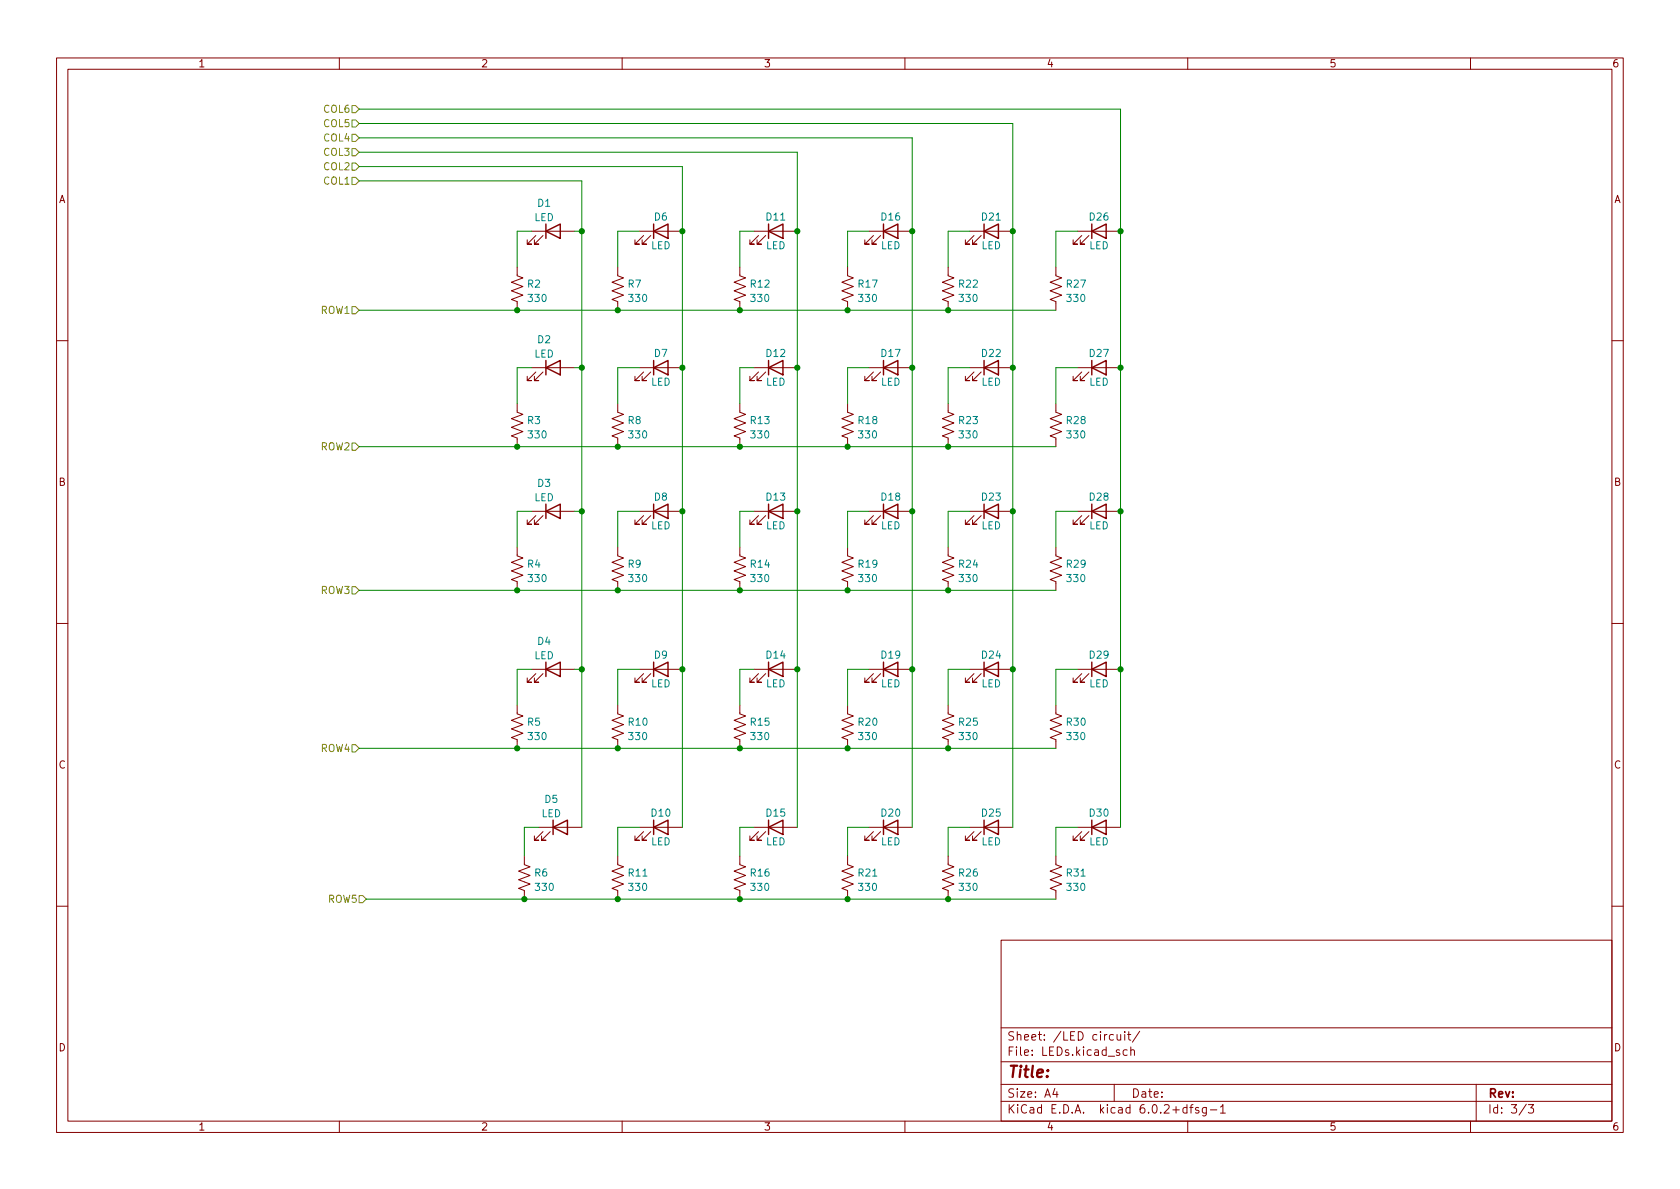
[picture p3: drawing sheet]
<svg xmlns="http://www.w3.org/2000/svg" width="297mm" height="210mm" viewBox="0 0 297 210" stroke-linecap="round" stroke-linejoin="round" font-family="sans-serif">
<g fill="none" stroke="#840000" stroke-width=".18">
<path d="M10 10.2h277v190.1h-277zM12 12.2h273v186.1h-273zM60 10.2v2M110 10.2v2M160 10.2v2M210 10.2v2M260 10.2v2M91.4 47.2v1.6l1.1 .3-2.1 .8 2.1 .8-2.1 .7 2.1 .8-2.1 .8 1 .3v1.6M94 40.9h7.6M94.7 41.7l-1.5 1.5h.8h-.8v-.8M96 41.7l-1.5 1.5h.7h-.7v-.8M109.2 47.2v1.6l1 .3-2 .8 2 .8-2 .7 2 .8-2 .8 1 .3v1.6"/>
<path d="M113 40.9h7.6M113.8 41.7l-1.5 1.5h.7h-.7v-.8M115.1 41.7l-1.6 1.5h.8h-.8v-.8M130.8 47.2v1.6l1 .3-2 .8 2 .8-2 .7 2 .8-2 .8 1 .3v1.6M133.3 40.9h7.7M134.1 41.7l-1.5 1.5h.7h-.7v-.8M135.4 41.7l-1.5 1.5h.7h-.7v-.8M149.9 47.2v1.6l1 .3-2.1 .8 2.1 .8-2.1 .7 2.1 .8-2.1 .8 1.1 .3v1.6M153.7 40.9h7.6M154.4 41.7l-1.5 1.5h.8h-.8v-.8M155.7 41.7l-1.5 1.5h.7h-.7v-.8M167.6 47.2v1.6l1.1 .3-2.1 .8 2.1 .8-2.1 .7 2.1 .8-2.1 .8 1 .3v1.6"/>
<path d="M171.4 40.9h7.7M172.2 41.7l-1.5 1.5h.7h-.7v-.8M173.5 41.7l-1.5 1.5h.7h-.7v-.8M186.7 47.2v1.6l1 .3-2 .8 2 .8-2 .7 2 .8-2 .8 1 .3v1.6M190.5 40.9h7.6M191.3 41.7l-1.6 1.5h.8h-.8v-.8M192.5 41.7l-1.5 1.5h.8h-.8v-.8M10 60.2h2M91.4 71.4v1.5l1.1 .4-2.1 .7 2.1 .8-2.1 .8 2.1 .7-2.1 .8 1 .4v1.5M94 65h7.6M94.7 65.8l-1.5 1.5h.8h-.8v-.8M96 65.8l-1.5 1.5h.7h-.7v-.8"/>
<path d="M109.2 71.4v1.5l1 .4-2 .7 2 .8-2 .8 2 .7-2 .8 1 .4v1.5M113 65h7.6M113.8 65.8l-1.5 1.5h.7h-.7v-.8M115.1 65.8l-1.6 1.5h.8h-.8v-.8M130.8 71.4v1.5l1 .4-2 .7 2 .8-2 .8 2 .7-2 .8 1 .4v1.5M133.3 65h7.7M134.1 65.8l-1.5 1.5h.7h-.7v-.8M135.4 65.8l-1.5 1.5h.7h-.7v-.8M149.9 71.4v1.5l1 .4-2.1 .7 2.1 .8-2.1 .8 2.1 .7-2.1 .8 1.1 .4v1.5M153.7 65h7.6M154.4 65.8l-1.5 1.5h.8h-.8v-.8M155.7 65.8l-1.5 1.5h.7h-.7v-.8"/>
<path d="M167.6 71.4v1.5l1.1 .4-2.1 .7 2.1 .8-2.1 .8 2.1 .7-2.1 .8 1 .4v1.5M171.4 65h7.7M172.2 65.8l-1.5 1.5h.7h-.7v-.8M173.5 65.8l-1.5 1.5h.7h-.7v-.8M186.7 71.4v1.5l1 .4-2 .7 2 .8-2 .8 2 .7-2 .8 1 .4v1.5M190.5 65h7.6M191.3 65.8l-1.6 1.5h.8h-.8v-.8M192.5 65.8l-1.5 1.5h.8h-.8v-.8M285 60.2h2M91.4 96.8v1.5l1.1 .4-2.1 .7 2.1 .8-2.1 .8 2.1 .7-2.1 .8 1 .4v1.5M94 90.4h7.6M94.7 91.2l-1.5 1.5h.8h-.8v-.8"/>
<path d="M96 91.2l-1.5 1.5h.7h-.7v-.8M109.2 96.8v1.5l1 .4-2 .7 2 .8-2 .8 2 .7-2 .8 1 .4v1.5M113 90.4h7.6M113.8 91.2l-1.5 1.5h.7h-.7v-.8M115.1 91.2l-1.6 1.5h.8h-.8v-.8M130.8 96.8v1.5l1 .4-2 .7 2 .8-2 .8 2 .7-2 .8 1 .4v1.5M133.3 90.4h7.7M134.1 91.2l-1.5 1.5h.7h-.7v-.8M135.4 91.2l-1.5 1.5h.7h-.7v-.8M149.9 96.8v1.5l1 .4-2.1 .7 2.1 .8-2.1 .8 2.1 .7-2.1 .8 1.1 .4v1.5M153.7 90.4h7.6M154.4 91.2l-1.5 1.5h.8h-.8v-.8"/>
<path d="M155.7 91.2l-1.5 1.5h.7h-.7v-.8M167.6 96.8v1.5l1.1 .4-2.1 .7 2.1 .8-2.1 .8 2.1 .7-2.1 .8 1 .4v1.5M171.4 90.4h7.7M172.2 91.2l-1.5 1.5h.7h-.7v-.8M173.5 91.2l-1.5 1.5h.7h-.7v-.8M186.7 96.8v1.5l1 .4-2 .7 2 .8-2 .8 2 .7-2 .8 1 .4v1.5M190.5 90.4h7.6M191.3 91.2l-1.6 1.5h.8h-.8v-.8M192.5 91.2l-1.5 1.5h.8h-.8v-.8M10 110.2h2M94 118.4h7.6M94.7 119.1l-1.5 1.5h.8h-.8v-.7"/>
<path d="M96 119.1l-1.5 1.5h.7h-.7v-.7M113 118.4h7.6M113.8 119.1l-1.5 1.5h.7h-.7v-.7M115.1 119.1l-1.6 1.5h.8h-.8v-.7M133.3 118.4h7.7M134.1 119.1l-1.5 1.5h.7h-.7v-.7M135.4 119.1l-1.5 1.5h.7h-.7v-.7M153.7 118.4h7.6M154.4 119.1l-1.5 1.5h.8h-.8v-.7M155.7 119.1l-1.5 1.5h.7h-.7v-.7M171.4 118.4h7.7M172.2 119.1l-1.5 1.5h.7h-.7v-.7"/>
<path d="M173.5 119.1l-1.5 1.5h.7h-.7v-.7M190.5 118.4h7.6M191.3 119.1l-1.6 1.5h.8h-.8v-.7M192.5 119.1l-1.5 1.5h.8h-.8v-.7M285 110.2h2M91.4 124.7v1.5l1.1 .4-2.1 .8 2.1 .7-2.1 .8 2.1 .8-2.1 .7 1 .4v1.5M109.2 124.7v1.5l1 .4-2 .8 2 .7-2 .8 2 .8-2 .7 1 .4v1.5M130.8 124.7v1.5l1 .4-2 .8 2 .7-2 .8 2 .8-2 .7 1 .4v1.5M149.9 124.7v1.5l1 .4-2.1 .8 2.1 .7-2.1 .8 2.1 .8-2.1 .7 1.1 .4v1.5M167.6 124.7v1.5l1.1 .4-2.1 .8 2.1 .7-2.1 .8 2.1 .8-2.1 .7 1 .4v1.5M186.7 124.7v1.5l1 .4-2 .8 2 .7-2 .8 2 .8-2 .7 1 .4v1.5M92.7 151.4v1.5l1 .4-2 .7 2 .8-2 .8 2 .7-2 .8 1 .4v1.5"/>
<path d="M95.2 146.3h7.7M96 147.1l-1.5 1.5h.7h-.7v-.8M97.3 147.1l-1.5 1.5h.7h-.7v-.8M109.2 151.4v1.5l1 .4-2 .7 2 .8-2 .8 2 .7-2 .8 1 .4v1.5M113 146.3h7.6M113.8 147.1l-1.5 1.5h.7h-.7v-.8M115.1 147.1l-1.6 1.5h.8h-.8v-.8M130.8 151.4v1.5l1 .4-2 .7 2 .8-2 .8 2 .7-2 .8 1 .4v1.5M133.3 146.3h7.7M134.1 147.1l-1.5 1.5h.7h-.7v-.8M135.4 147.1l-1.5 1.5h.7h-.7v-.8M149.9 151.4v1.5l1 .4-2.1 .7 2.1 .8-2.1 .8 2.1 .7-2.1 .8 1.1 .4v1.5"/>
<path d="M153.7 146.3h7.6M154.4 147.1l-1.5 1.5h.8h-.8v-.8M155.7 147.1l-1.5 1.5h.7h-.7v-.8M167.6 151.4v1.5l1.1 .4-2.1 .7 2.1 .8-2.1 .8 2.1 .7-2.1 .8 1 .4v1.5M171.4 146.3h7.7M172.2 147.1l-1.5 1.5h.7h-.7v-.8M173.5 147.1l-1.5 1.5h.7h-.7v-.8M186.7 151.4v1.5l1 .4-2 .7 2 .8-2 .8 2 .7-2 .8 1 .4v1.5M190.5 146.3h7.6M191.3 147.1l-1.6 1.5h.8h-.8v-.8M192.5 147.1l-1.5 1.5h.8h-.8v-.8M10 160.2h2"/>
<path d="M177 166.3h108v32h-108zM285 160.2h2M60 198.3v2M110 198.3v2M160 198.3v2M177 194.8h108M177 191.8h108M177 187.8h108M177 181.8h108M186.5 192.5l-.4 1h1M186.9 193v1M196.9 183l-.5-.1-.3 .3v.4l.2 .3h.6"/>
<path d="M197 191.8v3M197.5 182.9l.1 1h.3l.2-.1M198.1 182.9v1M198.9 182.4v.2M198.9 182.9v1M199.3 185.7l-.4-.1-.3 .3v.4l.1 .3h.6M199.4 182.9h.5M199.6 182.4v1.3l.3 .2M199.9 185.8l.2-.2 .4 .1 .1 .9M199.9 185.1v1.5M201.5 182.4l-1.3 1.9M209.9 195.9l-.5-.1-.3 .3v.4l.2 .3h.6"/>
<path d="M209.9 195.3v1.5M210 198.3v2M210.4 195.8h.5M210.9 195.3l-.3 .2v1.3M211.9 195.9l-.3-.1-.2 .2v.3l.5 .1v.4h-.5M213.3 195.8v1.2l-.3 .3h-.4M213.3 195.9l-.4-.1-.3 .3v.4l.1 .3h.6M214 196.3h1.1M215.8 195.8l.4-.5v1.5M215.8 196.8h.8M260 198.3v2M261 191.8v6.5"/>
<path d="M269.9 195.3l-1.3 1.9M270.2 195.3h1l-.6 .6 .5 .1v.7l-.2 .1h-.5l-.2-.1"/>
</g>
<g fill="none" stroke="#840000" stroke-width=".25">
<path d="M96.5 39.6v2.6M115.6 39.6v2.6M135.9 39.6v2.6M156.2 39.6v2.6M174 39.6v2.6M193 39.6v2.6M96.5 40.9l2.6-1.3v2.6zM115.6 40.9l2.5-1.3v2.6zM135.9 40.9l2.5-1.3v2.6zM156.2 40.9l2.5-1.3v2.6zM174 40.9l2.5-1.3v2.6zM193 40.9l2.6-1.3v2.6z"/>
<path d="M96.5 65l2.6-1.3v2.6zM96.5 63.7v2.6M115.6 65l2.5-1.3v2.6zM115.6 63.7v2.6M135.9 65l2.5-1.3v2.6zM135.9 63.7v2.6M156.2 65l2.5-1.3v2.6zM156.2 63.7v2.6M174 65l2.5-1.3v2.6zM174 63.7v2.6M193 65l2.6-1.3v2.6zM193 63.7v2.6"/>
<path d="M96.5 90.4l2.6-1.3v2.6zM96.5 89.1v2.6M115.6 90.4l2.5-1.3v2.6zM115.6 89.1v2.6M135.9 90.4l2.5-1.3v2.6zM135.9 89.1v2.6M156.2 90.4l2.5-1.3v2.6zM156.2 89.1v2.6M174 90.4l2.5-1.3v2.6zM174 89.1v2.6M193 90.4l2.6-1.3v2.6zM193 89.1v2.6"/>
<path d="M96.5 118.4l2.6-1.3v2.5zM96.5 117.1v2.5M115.6 118.4l2.5-1.3v2.5zM115.6 117.1v2.5M135.9 118.4l2.5-1.3v2.5zM135.9 117.1v2.5M156.2 118.4l2.5-1.3v2.5zM156.2 117.1v2.5M174 118.4l2.5-1.3v2.5zM174 117.1v2.5M193 118.4l2.6-1.3v2.5zM193 117.1v2.5"/>
<path d="M97.8 146.3l2.5-1.3v2.6zM97.8 145v2.6M115.6 146.3l2.5-1.3v2.6zM115.6 145v2.6M135.9 146.3l2.5-1.3v2.6zM135.9 145v2.6M156.2 146.3l2.5-1.3v2.6zM156.2 145v2.6M174 146.3l2.5-1.3v2.6zM174 145v2.6M193 146.3l2.6-1.3v2.6zM193 145v2.6"/>
</g>
<path d="M62.2 18.7h.7l.6 .6-.6 .6h-.7zM62.2 28.8h.7l.6 .7-.6 .6h-.7zM62.2 23.7h.7l.6 .7-.6 .6h-.7zM62.2 26.3h.7l.6 .6-.6 .7h-.7zM62.2 21.2h.7l.6 .6-.6 .7h-.7zM62.2 31.4h.7l.6 .6-.6 .6h-.7zM62.2 54.2h.7l.6 .7-.6 .6h-.7zM62.2 78.4h.7l.6 .6-.6 .6h-.7zM62.2 103.8h.7l.6 .6-.6 .6h-.7zM62.2 131.7h.7l.6 .6-.6 .7h-.7zM63.5 158.4h.6l.7 .6-.7 .6h-.6z" fill="none" stroke="#848400" stroke-width=".18"/>
<g fill="none" stroke="#008400" stroke-width=".18">
<path d="M63.5 19.3h134.6v127M63.5 32h39.4v114.3M63.5 24.4h97.8v121.9M63.5 21.8h115.6v124.5M63.5 29.5h57.1v116.8M63.5 26.9h77.5v119.4M63.5 54.9h123.2M94 40.9h-2.6v6.3M101.6 40.9h1.3M113 40.9h-3.8v6.3M133.3 40.9h-2.5v6.3M153.7 40.9h-3.8v6.3"/>
<path d="M171.4 40.9h-3.8v6.3M190.5 40.9h-3.8v6.3M63.5 79h123.2M94 65h-2.6v6.4M101.6 65h1.3M113 65h-3.8v6.4M133.3 65h-2.5v6.4M153.7 65h-3.8v6.4M171.4 65h-3.8v6.4M190.5 65h-3.8v6.4M94 90.4h-2.6v6.4M101.6 90.4h1.3"/>
<path d="M113 90.4h-3.8v6.4M133.3 90.4h-2.5v6.4M153.7 90.4h-3.8v6.4M171.4 90.4h-3.8v6.4M190.5 90.4h-3.8v6.4M63.5 104.4h123.2M94 118.4h-2.6v6.3M101.6 118.4h1.3M113 118.4h-3.8v6.3M133.3 118.4h-2.5v6.3M153.7 118.4h-3.8v6.3M171.4 118.4h-3.8v6.3"/>
<path d="M190.5 118.4h-3.8v6.3M63.5 132.3h123.2M64.8 159h121.9M95.2 146.3h-2.5v5.1M113 146.3h-3.8v5.1M133.3 146.3h-2.5v5.1M153.7 146.3h-3.8v5.1M171.4 146.3h-3.8v5.1M190.5 146.3h-3.8v5.1"/>
</g>
<g fill="#008400" stroke="#008400" stroke-width=".18">
<circle cx="141" cy="90.4" r=".46"/>
<circle cx="120.6" cy="90.4" r=".46"/>
<circle cx="130.8" cy="79" r=".46"/>
<circle cx="91.4" cy="104.4" r=".46"/>
<circle cx="109.2" cy="79" r=".46"/>
<circle cx="109.2" cy="104.4" r=".46"/>
<circle cx="91.4" cy="79" r=".46"/>
<circle cx="102.9" cy="90.4" r=".46"/>
<circle cx="130.8" cy="104.4" r=".46"/>
<circle cx="198.1" cy="40.9" r=".46"/>
<circle cx="179.1" cy="40.9" r=".46"/>
<circle cx="161.3" cy="65" r=".46"/>
<circle cx="179.1" cy="65" r=".46"/>
<circle cx="198.1" cy="65" r=".46"/>
<circle cx="141" cy="65" r=".46"/>
<circle cx="141" cy="40.9" r=".46"/>
<circle cx="149.9" cy="54.9" r=".46"/>
<circle cx="130.8" cy="54.9" r=".46"/>
<circle cx="167.6" cy="54.9" r=".46"/>
<circle cx="161.3" cy="40.9" r=".46"/>
<circle cx="109.2" cy="54.9" r=".46"/>
<circle cx="120.6" cy="65" r=".46"/>
<circle cx="167.6" cy="159" r=".46"/>
<circle cx="149.9" cy="159" r=".46"/>
<circle cx="179.1" cy="118.4" r=".46"/>
<circle cx="167.6" cy="132.3" r=".46"/>
<circle cx="161.3" cy="118.4" r=".46"/>
<circle cx="130.8" cy="132.3" r=".46"/>
<circle cx="149.9" cy="132.3" r=".46"/>
<circle cx="141" cy="118.4" r=".46"/>
<circle cx="120.6" cy="118.4" r=".46"/>
<circle cx="167.6" cy="104.4" r=".46"/>
<circle cx="149.9" cy="104.4" r=".46"/>
<circle cx="167.6" cy="79" r=".46"/>
<circle cx="149.9" cy="79" r=".46"/>
<circle cx="161.3" cy="90.4" r=".46"/>
<circle cx="198.1" cy="118.4" r=".46"/>
<circle cx="198.1" cy="90.4" r=".46"/>
<circle cx="179.1" cy="90.4" r=".46"/>
<circle cx="109.2" cy="159" r=".46"/>
<circle cx="92.7" cy="159" r=".46"/>
<circle cx="91.4" cy="132.3" r=".46"/>
<circle cx="130.8" cy="159" r=".46"/>
<circle cx="102.9" cy="118.4" r=".46"/>
<circle cx="109.2" cy="132.3" r=".46"/>
<circle cx="102.9" cy="65" r=".46"/>
<circle cx="91.4" cy="54.9" r=".46"/>
<circle cx="120.6" cy="40.9" r=".46"/>
<circle cx="102.9" cy="40.9" r=".46"/>
</g>
<text font-size="2.8" fill="#840000" x="178" y="190.6">Title:</text>
<g font-size="2.1" fill="#840000">
<text x="178" y="184">Sheet: /LED circuit/</text>
<text x="178" y="186.7">File: LEDs.kicad_sch</text>
<text x="178" y="196.9">KiCad E.D.A. kicad 6.0.2+dfsg-1</text>
<text x="178" y="194.1">Size: A4</text>
<text x="200" y="194.1">Date:</text>
<text x="263" y="194.1">Rev:</text>
<text x="263" y="196.9">Id: 3/3</text>
</g>
<g font-size="1.8" fill="#840000">
<text x="35" y="11.9">1</text>
<text x="85" y="11.9">2</text>
<text x="135" y="11.9">3</text>
<text x="185" y="11.9">4</text>
<text x="235" y="11.9">5</text>
<text x="285" y="11.9">6</text>
<text x="10.3" y="35.9">A</text>
<text x="285.3" y="35.9">A</text>
<text x="10.3" y="85.9">B</text>
<text x="285.3" y="85.9">B</text>
<text x="10.3" y="135.9">C</text>
<text x="285.3" y="135.9">C</text>
<text x="10.3" y="185.9">D</text>
<text x="285.3" y="185.9">D</text>
<text x="35" y="199.9">1</text>
<text x="85" y="199.9">2</text>
<text x="135" y="199.9">3</text>
<text x="185" y="199.9">4</text>
<text x="235" y="199.9">5</text>
<text x="285" y="199.9">6</text>
</g>
<g font-size="1.8" fill="#848400">
<text x="57.3" y="19.9">COL6</text>
<text x="57.3" y="22.5">COL5</text>
<text x="57.3" y="25">COL4</text>
<text x="57.3" y="27.6">COL3</text>
<text x="57.3" y="30.1">COL2</text>
<text x="57.3" y="32.6">COL1</text>
<text x="56.7" y="55.5">ROW1</text>
<text x="56.7" y="79.6">ROW2</text>
<text x="56.7" y="105">ROW3</text>
<text x="56.7" y="133">ROW4</text>
<text x="58" y="159.6">ROW5</text>
</g>
<g font-size="1.8" fill="#008484">
<text x="94.4" y="39.1">LED</text>
<text x="95.1" y="36.6">D1</text>
<text x="115.7" y="39">D6</text>
<text x="135.5" y="39">D11</text>
<text x="155.9" y="39">D16</text>
<text x="173.6" y="39">D21</text>
<text x="192.7" y="39">D26</text>
<text x="115.1" y="44.1">LED</text>
<text x="135.4" y="44.1">LED</text>
<text x="155.7" y="44.1">LED</text>
<text x="173.5" y="44.1">LED</text>
<text x="192.5" y="44.1">LED</text>
<text x="93.3" y="50.8">R2</text>
<text x="93.5" y="53.4">330</text>
<text x="111.1" y="50.8">R7</text>
<text x="111.3" y="53.4">330</text>
<text x="132.8" y="50.8">R12</text>
<text x="132.9" y="53.4">330</text>
<text x="151.8" y="50.8">R17</text>
<text x="151.9" y="53.4">330</text>
<text x="169.6" y="50.8">R22</text>
<text x="169.7" y="53.4">330</text>
<text x="188.6" y="50.8">R27</text>
<text x="188.8" y="53.4">330</text>
<text x="94.4" y="63.2">LED</text>
<text x="95.1" y="60.7">D2</text>
<text x="115.7" y="63.1">D7</text>
<text x="135.5" y="63.1">D12</text>
<text x="155.9" y="63.1">D17</text>
<text x="173.6" y="63.1">D22</text>
<text x="192.7" y="63.1">D27</text>
<text x="115.1" y="68.2">LED</text>
<text x="135.4" y="68.2">LED</text>
<text x="155.7" y="68.2">LED</text>
<text x="173.5" y="68.2">LED</text>
<text x="192.5" y="68.2">LED</text>
<text x="93.3" y="75">R3</text>
<text x="93.5" y="77.5">330</text>
<text x="111.1" y="75">R8</text>
<text x="111.3" y="77.5">330</text>
<text x="132.8" y="75">R13</text>
<text x="132.9" y="77.5">330</text>
<text x="151.8" y="75">R18</text>
<text x="151.9" y="77.5">330</text>
<text x="169.6" y="75">R23</text>
<text x="169.7" y="77.5">330</text>
<text x="188.6" y="75">R28</text>
<text x="188.8" y="77.5">330</text>
<text x="94.4" y="88.6">LED</text>
<text x="95.1" y="86.1">D3</text>
<text x="115.7" y="88.5">D8</text>
<text x="135.5" y="88.5">D13</text>
<text x="155.9" y="88.5">D18</text>
<text x="173.6" y="88.5">D23</text>
<text x="192.7" y="88.5">D28</text>
<text x="115.1" y="93.6">LED</text>
<text x="135.4" y="93.6">LED</text>
<text x="155.7" y="93.6">LED</text>
<text x="173.5" y="93.6">LED</text>
<text x="192.5" y="93.6">LED</text>
<text x="93.3" y="100.4">R4</text>
<text x="111.1" y="100.4">R9</text>
<text x="132.8" y="100.4">R14</text>
<text x="151.8" y="100.4">R19</text>
<text x="169.6" y="100.4">R24</text>
<text x="188.6" y="100.4">R29</text>
<text x="93.5" y="102.9">330</text>
<text x="111.3" y="102.9">330</text>
<text x="132.9" y="102.9">330</text>
<text x="151.9" y="102.9">330</text>
<text x="169.7" y="102.9">330</text>
<text x="188.8" y="102.9">330</text>
<text x="94.4" y="116.6">LED</text>
<text x="95.1" y="114">D4</text>
<text x="115.7" y="116.5">D9</text>
<text x="135.5" y="116.5">D14</text>
<text x="155.9" y="116.5">D19</text>
<text x="173.6" y="116.5">D24</text>
<text x="192.7" y="116.5">D29</text>
<text x="115.1" y="121.5">LED</text>
<text x="135.4" y="121.5">LED</text>
<text x="155.7" y="121.5">LED</text>
<text x="173.5" y="121.5">LED</text>
<text x="192.5" y="121.5">LED</text>
<text x="93.3" y="128.3">R5</text>
<text x="93.5" y="130.9">330</text>
<text x="111.2" y="128.3">R10</text>
<text x="111.3" y="130.9">330</text>
<text x="132.8" y="128.3">R15</text>
<text x="132.9" y="130.9">330</text>
<text x="151.8" y="128.3">R20</text>
<text x="151.9" y="130.9">330</text>
<text x="169.6" y="128.3">R25</text>
<text x="169.7" y="130.9">330</text>
<text x="188.6" y="128.3">R30</text>
<text x="188.8" y="130.9">330</text>
<text x="96.3" y="142">D5</text>
<text x="95.7" y="144.5">LED</text>
<text x="115.1" y="149.5">LED</text>
<text x="115.2" y="144.4">D10</text>
<text x="135.4" y="149.5">LED</text>
<text x="135.5" y="144.4">D15</text>
<text x="155.7" y="149.5">LED</text>
<text x="155.9" y="144.4">D20</text>
<text x="173.5" y="149.5">LED</text>
<text x="173.6" y="144.4">D25</text>
<text x="192.5" y="149.5">LED</text>
<text x="192.7" y="144.4">D30</text>
<text x="94.5" y="155">R6</text>
<text x="111.2" y="155">R11</text>
<text x="132.8" y="155">R16</text>
<text x="151.8" y="155">R21</text>
<text x="169.6" y="155">R26</text>
<text x="188.6" y="155">R31</text>
<text x="94.8" y="157.5">330</text>
<text x="111.3" y="157.5">330</text>
<text x="132.9" y="157.5">330</text>
<text x="151.9" y="157.5">330</text>
<text x="169.7" y="157.5">330</text>
<text x="188.8" y="157.5">330</text>
</g>
</svg>
